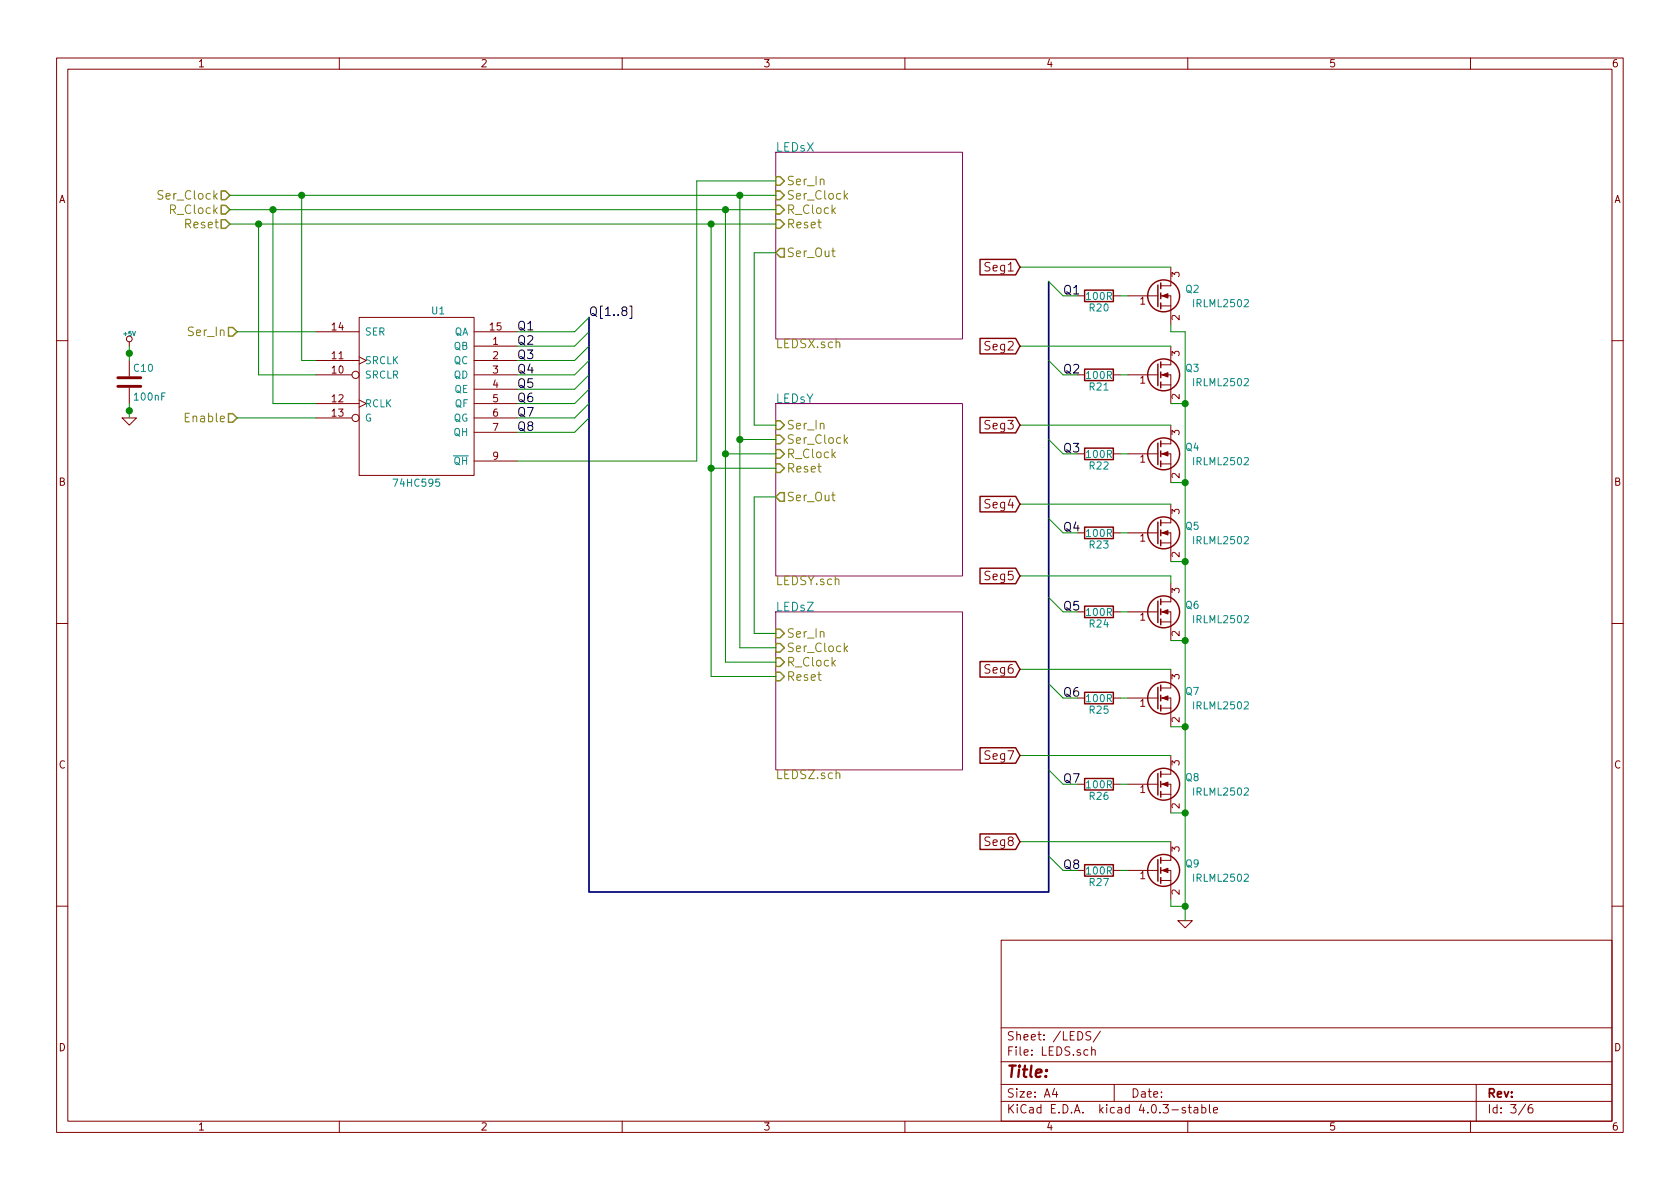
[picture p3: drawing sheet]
<svg xmlns="http://www.w3.org/2000/svg" width="297mm" height="210mm" viewBox="0 0 297 210" stroke-linecap="round" stroke-linejoin="round" font-family="sans-serif">
<g fill="none" stroke="#840000" stroke-width=".18">
<path d="M10 10.3h277v189.9h-277zM12 12.2h273v186.1h-273zM60 10.3v1.9M110 10.3v1.9M160 10.3v1.9M210 10.3v1.9M260 10.3v1.9M55.9 58.7h7.6M63.5 56.1h20.3v28h-20.3zM83.8 58.7h7.6M190.5 52.3h1.3M196.8 52.3h1.3"/>
<path d="M199.4 52.3h5.3M205.2 52.3h1.8v5.1M205.2 54.1h1.8M207 47.2v3.3h-1.8M10 60.2h2M21.6 73.9h2.5l-1.2 1.3zM22.9 60.4v.8M22.9 63.7v2.8M22.9 68.6v2.8M55.9 63.7h7.6M55.9 66.3h6.3M55.9 71.4h7.6"/>
<path d="M55.9 73.9h6.3M63.5 63.1l1.3 .6-1.3 .7M63.5 70.7l1.3 .7-1.3 .6M83.8 61.2h7.6M83.8 63.7h7.6M83.8 66.3h7.6M83.8 68.8h7.6M83.8 71.4h7.6M83.8 73.9h7.6M83.8 76.4h7.6M190.5 66.3h1.3M196.8 66.3h1.3"/>
<path d="M199.4 66.3h5.3M205.2 66.3h1.8v5.1M205.2 68.1h1.8M207 75.2v3.3h-1.8M207 61.2v3.3h-1.8M285 60.2h2M83.8 81.5h7.6M190.5 80.3h1.3M190.5 94.2h1.3M196.8 80.3h1.3M196.8 94.2h1.3M199.4 80.3h5.3"/>
<path d="M199.4 94.2h5.3M205.2 82h1.8M205.2 80.3h1.8v5M205.2 94.2h1.8v5.1M205.2 96h1.8M207 89.1v3.4h-1.8M10 110.3h2M190.5 108.2h1.3M196.8 108.2h1.3M199.4 108.2h5.3M205.2 108.2h1.8v5.1M205.2 110h1.8"/>
<path d="M207 103.1v3.3h-1.8M207 118.4v3.3h-1.8M285 110.3h2M190.5 123.4h1.3M190.5 138.7h1.3M196.8 123.4h1.3M196.8 138.7h1.3M199.4 123.4h5.3M199.4 138.7h5.3M205.2 123.4h1.8v5.1M205.2 138.7h1.8v5.1M205.2 125.2h1.8"/>
<path d="M207 133.6v3.3h-1.8M190.5 153.9h1.3M196.8 153.9h1.3M199.4 153.9h5.3M205.2 153.9h1.8v5.1M205.2 140.5h1.8M205.2 155.7h1.8M207 148.8v3.3h-1.8M10 160.2h2M177 166.3h108v32h-108zM208.3 162.8h2.5l-1.3 1.3zM285 160.2h2"/>
<path d="M60 198.3v1.9M110 198.3v1.9M160 198.3v1.9M177 194.8h108M177 191.8h108M177 187.8h108M177 181.8h108M186.4 192.5l-.3 1h.9M186.8 193v1M192.9 182.5l-.6-.1-.3 .3 .1 .3 .7 .4v.4a.62 .62 0 0 1-.8 0M193 185.7l.2-.1 .4 .1v.9M193 185.1v1.5"/>
<path d="M194.6 182.3l-1.3 2M197 191.8v3M209.6 195.9a.37 .37 0 0 0-.6 .1l.1 .3 .5 .1 .1 .1-.3 .3-.4-.1M210 198.3v1.9M210.1 195.8h.5M210.3 195.3v1.3l.3 .2M211.2 195.9h.5l.1 .9M211.8 196.2l-.5 .1-.2 .2 .2 .3 .5-.1M212.5 195.9l.4-.1 .3 .3-.1 .6h-.6M212.5 195.3v1.5M213.8 195.3v1.3l.2 .2M214.6 196.3l.7-.1-.1-.3-.4-.1-.2 .2v.7h.6"/>
<path d="M260 198.3v1.9M261 191.8v6.5M269.7 195.2l-1.2 2M270.9 195.3a.59 .59 0 0 0-.7 .7l.1 .7 .2 .1 .5-.1v-.5l-.1-.2-.4-.1-.3 .3"/>
<circle cx="22.9" cy="59.9" r=".51"/>
<circle cx="62.9" cy="73.9" r=".63"/>
<circle cx="62.9" cy="66.3" r=".63"/>
</g>
<path d="M137.2 26.9h33v33h-33zM137.2 71.4h33v30.4h-33zM137.2 108.2h33v27.9h-33z" fill="none" stroke="#840084" stroke-width=".18"/>
<g fill="none" stroke="#848400" stroke-width=".25">
<path d="M39.1 33.8h.8l.7 .7-.7 .8h-.8zM39.1 38.9h.8l.7 .7-.7 .8h-.8zM39.1 36.3h.8l.7 .8-.7 .7h-.8zM137.2 31.2h.7l.8 .8-.8 .8h-.7zM137.2 33.8h.7l.8 .7-.8 .8h-.7zM137.2 36.3h.7l.8 .8-.8 .7h-.7zM137.2 38.9h.7l.8 .7-.8 .8h-.7zM40.4 57.9h.7l.8 .8-.8 .7h-.7zM137.9 43.9h.8v1.6h-.8l-.7-.8zM40.4 73.1h.7l.8 .8-.8 .8h-.7zM137.2 74.4h.7l.8 .8-.8 .7h-.7zM137.2 77h.7l.8 .7-.8 .8h-.7z"/>
<path d="M137.2 79.5h.7l.8 .8-.8 .7h-.7zM137.2 82h.7l.8 .8-.8 .8h-.7zM137.2 87.9l.7-.8h.8v1.5h-.8zM137.2 111.2h.7l.8 .8-.8 .8h-.7zM137.2 113.8h.7l.8 .7-.8 .8h-.7zM137.2 116.3h.7l.8 .8-.8 .8h-.7zM137.2 118.9h.7l.8 .7-.8 .8h-.7z"/>
</g>
<path d="M149.4 34.6l.5 .6M149.9 34.2l-.6 .6M149.4 77.8l.5 .6M149.9 77.4l-.6 .6M149.4 114.6l.5 .6M149.9 114.2l-.6 .6" fill="none" stroke="#848400" stroke-width=".18"/>
<g fill="none" stroke="#840000" stroke-width=".25">
<path d="M173.3 45.9h6.3l.7 1.3-.7 1.4h-6.3zM173.3 59.8h6.3l.7 1.4-.7 1.4h-6.3zM191.8 51.3h5v2h-5zM204.7 50.4v3.8M205.2 50v1M205.2 51.8v1M205.2 53.6v1M173.3 73.8h6.3l.7 1.4-.7 1.3h-6.3zM191.8 65.3h5v2h-5zM191.8 79.2h5v2.1h-5zM204.7 78.4v3.8M204.7 64.4v3.8"/>
<path d="M205.2 64v1M205.2 65.8v1M205.2 67.6v1M205.2 78v1M205.2 79.8v1M173.3 87.8h6.3l.7 1.3-.7 1.4h-6.3zM191.8 93.2h5v2h-5zM204.7 92.3v3.8M205.2 81.5v1M205.2 91.9v1.1M205.2 93.7v1M205.2 95.5v1"/>
<path d="M173.3 100.5h6.3l.7 1.3-.7 1.4h-6.3zM173.3 117h6.3l.7 1.4-.7 1.3h-6.3zM191.8 107.2h5v2h-5zM204.7 106.3v3.8M205.2 105.9v1M205.2 107.7v1M205.2 109.5v1M173.3 132.2h6.3l.7 1.4-.7 1.4h-6.3zM191.8 122.4h5v2.1h-5zM191.8 137.7h5v2h-5zM204.7 121.5v3.8M204.7 136.8v3.8"/>
<path d="M205.2 121.2v1M205.2 122.9v1M205.2 124.7v1M205.2 136.4v1M205.2 138.2v1M205.2 139.9v1.1M173.3 147.5h6.3l.7 1.3-.7 1.4h-6.3zM191.8 152.9h5v2h-5zM204.7 152v3.8M205.2 151.6v1M205.2 153.4v1M205.2 155.2v1"/>
<circle cx="205.7" cy="52.3" r="2.82"/>
<circle cx="205.7" cy="66.3" r="2.82"/>
<circle cx="205.7" cy="80.3" r="2.82"/>
<circle cx="205.7" cy="94.2" r="2.82"/>
<circle cx="205.7" cy="108.2" r="2.82"/>
<circle cx="205.7" cy="123.4" r="2.82"/>
<circle cx="205.7" cy="138.7" r="2.82"/>
<circle cx="205.7" cy="153.9" r="2.82"/>
</g>
<g fill="#840000" stroke="#840000" stroke-width=".18">
<path d="M205.5 80.3l1-.4v.7z"/>
<path d="M205.5 123.4l1-.3v.7z"/>
<path d="M205.5 94.2l1-.4v.8z"/>
<path d="M205.5 52.3l1-.4v.8z"/>
<path d="M205.5 66.3l1-.4v.8z"/>
<path d="M205.5 138.7l1-.4v.8z"/>
<path d="M205.5 108.2l1-.4v.8z"/>
<path d="M205.5 153.9l1-.4v.8z"/>
</g>
<g fill="none" stroke="#008400" stroke-width=".18">
<path d="M40.6 34.5h96.6M40.6 37.1h96.6M40.6 39.6h96.6M45.7 39.6v26.7h10.2M48.3 37.1v34.3h7.6M53.3 34.5v29.2h2.6M125.7 39.6v80h11.5M128.3 37.1v80h8.9M130.8 34.5v80h6.4M137.2 32h-14v49.5h-31.8M41.9 58.7h14M104.1 56.1l-2.5 2.6h-10.2"/>
<path d="M104.1 58.7l-2.5 2.5h-10.2M137.2 44.7h-3.9v30.5h3.9M180.3 47.2h26.7M185.4 49.8l2.6 2.5M198.1 52.3h1.3M207 57.4v1.3h2.5v104.1M22.9 61.2v2.5M22.9 71.4v2.5M41.9 73.9h14M104.1 61.2l-2.5 2.5h-10.2M104.1 71.4l-2.5 2.5h-10.2M104.1 68.8l-2.5 2.6h-10.2"/>
<path d="M104.1 63.7l-2.5 2.6h-10.2M104.1 66.3l-2.5 2.5h-10.2M104.1 73.9l-2.5 2.5h-10.2M130.8 77.7h6.4M180.3 75.2h26.7M180.3 61.2h26.7M185.4 77.7l2.6 2.6M185.4 63.7l2.6 2.6M198.1 66.3h1.3M207 71.4h2.5M125.7 82.8h11.5M128.3 80.3h8.9"/>
<path d="M137.2 87.9h-3.9v24.1h3.9M180.3 89.1h26.7M185.4 91.7l2.6 2.5M198.1 80.3h1.3M198.1 94.2h1.3M207 99.3h2.5M207 85.3h2.5M180.3 101.8h26.7v1.3M180.3 118.4h26.7M185.4 105.7l2.6 2.5M198.1 108.2h1.3M207 113.3h2.5"/>
<path d="M180.3 133.6h26.7M185.4 136.1l2.6 2.6M185.4 120.9l2.6 2.5M198.1 138.7h1.3M198.1 123.4h1.3M207 128.5h2.5M180.3 148.8h26.7M185.4 151.4l2.6 2.5M198.1 153.9h1.3M207 159v1.3h2.5M207 143.8h2.5"/>
</g>
<g fill="#008400" stroke="#008400" stroke-width=".25">
<circle cx="130.8" cy="34.5" r=".51"/>
<circle cx="128.3" cy="37.1" r=".51"/>
<circle cx="125.7" cy="39.6" r=".51"/>
<circle cx="130.8" cy="77.7" r=".51"/>
<circle cx="128.3" cy="80.3" r=".51"/>
<circle cx="125.7" cy="82.8" r=".51"/>
<circle cx="53.3" cy="34.5" r=".51"/>
<circle cx="48.3" cy="37.1" r=".51"/>
<circle cx="45.7" cy="39.6" r=".51"/>
<circle cx="209.6" cy="160.3" r=".51"/>
<circle cx="209.6" cy="143.8" r=".51"/>
<circle cx="209.6" cy="128.5" r=".51"/>
<circle cx="209.6" cy="113.3" r=".51"/>
<circle cx="209.6" cy="99.3" r=".51"/>
<circle cx="209.6" cy="71.4" r=".51"/>
<circle cx="22.9" cy="72.6" r=".51"/>
<circle cx="22.9" cy="62.5" r=".51"/>
<circle cx="209.6" cy="85.3" r=".51"/>
</g>
<path d="M185.4 49.8v107.9h-81.3v-101.6" fill="none" stroke="#000084" stroke-width=".3"/>
<path d="M111.4 54.1h.3v2.2h-.3" fill="none" stroke="#000" stroke-width=".18"/>
<path d="M20.8 68.3h4.1M20.8 66.8h4.1" fill="none" stroke="#840000" stroke-width=".51"/>
<text font-size="2.8" fill="#840000" x="178" y="190.5">Title:</text>
<g font-size="2.1" fill="#008484">
<text x="137.2" y="26.8">LEDsX</text>
<text x="137.2" y="71.3">LEDsY</text>
<text x="137.2" y="108.1">LEDsZ</text>
</g>
<g font-size="2.1" fill="#848400">
<text x="28.3" y="35.3">Ser_Clock</text>
<text x="139.1" y="32.8">Ser_In</text>
<text x="139.1" y="35.3">Ser_Clock</text>
<text x="30.2" y="37.8">R_Clock</text>
<text x="32.9" y="40.4">Reset</text>
<text x="139.1" y="37.8">R_Clock</text>
<text x="139.1" y="40.4">Reset</text>
<text x="139.1" y="45.5">Ser_Out</text>
<text x="33.5" y="59.4">Ser_In</text>
<text x="137.2" y="61.6">LEDSX.sch</text>
<text x="33" y="74.7">Enable</text>
<text x="139.1" y="75.9">Ser_In</text>
<text x="139.1" y="78.5">Ser_Clock</text>
<text x="139.1" y="81">R_Clock</text>
<text x="139.1" y="83.6">Reset</text>
<text x="139.1" y="88.6">Ser_Out</text>
<text x="137.2" y="103.5">LEDSY.sch</text>
<text x="139.1" y="112.8">Ser_In</text>
<text x="139.1" y="115.3">Ser_Clock</text>
<text x="139.1" y="117.9">R_Clock</text>
<text x="139.1" y="120.4">Reset</text>
<text x="137.2" y="137.8">LEDSZ.sch</text>
</g>
<g font-size="2.1" fill="#840000">
<text x="174.3" y="48">Seg1</text>
<text x="174.3" y="62">Seg2</text>
<text x="174.3" y="75.9">Seg3</text>
<text x="174.3" y="89.9">Seg4</text>
<text x="174.3" y="102.6">Seg5</text>
<text x="174.3" y="119.1">Seg6</text>
<text x="174.3" y="134.4">Seg7</text>
<text x="174.3" y="149.6">Seg8</text>
<text x="178" y="184">Sheet: /LEDS/</text>
<text x="178" y="186.7">File: LEDS.sch</text>
<text x="178" y="196.9">KiCad E.D.A. kicad 4.0.3-stable</text>
<text x="178" y="194.1">Size: A4</text>
<text x="200" y="194.1">Date:</text>
<text x="263" y="194.1">Rev:</text>
<text x="263" y="196.9">Id: 3/6</text>
</g>
<g font-size="2.1" fill="#008400">
<text x="188" y="52.1">Q1</text>
<text x="188" y="66">Q2</text>
<text x="188" y="80">Q3</text>
<text x="188" y="94">Q4</text>
<text x="188" y="107.9">Q5</text>
<text x="188" y="123.2">Q6</text>
<text x="188" y="138.4">Q7</text>
<text x="188" y="153.7">Q8</text>
</g>
<g font-size="2.1">
<text x="91.4" y="58.4">Q1</text>
<text x="104.1" y="55.9">Q[1..8]</text>
<text x="91.4" y="61">Q2</text>
<text x="91.4" y="63.5">Q3</text>
<text x="91.4" y="66">Q4</text>
<text x="91.4" y="68.6">Q5</text>
<text x="91.4" y="71.1">Q6</text>
<text x="91.4" y="73.7">Q7</text>
<text x="91.4" y="76.2">Q8</text>
</g>
<g font-size="1.8" fill="#840000">
<text x="35" y="11.9">1</text>
<text x="85" y="11.9">2</text>
<text x="135" y="11.9">3</text>
<text x="185" y="11.9">4</text>
<text x="235" y="11.9">5</text>
<text x="285" y="11.9">6</text>
<text x="10.4" y="35.9">A</text>
<text x="285.4" y="35.9">A</text>
<text x="201.6" y="53.8">1</text>
<text x="208.5" y="49" transform="rotate(-90 208.5 49)">3</text>
<text x="58.7" y="58.4">14</text>
<text x="86.7" y="58.4">15</text>
<text x="208.5" y="56.6" transform="rotate(-90 208.5 56.6)">2</text>
<text x="58.7" y="63.5">11</text>
<text x="87.1" y="61">1</text>
<text x="87.1" y="63.5">2</text>
<text x="208.5" y="63" transform="rotate(-90 208.5 63)">3</text>
<text x="58.7" y="66">10</text>
<text x="58.7" y="71.1">12</text>
<text x="87.1" y="66">3</text>
<text x="87.1" y="68.6">4</text>
<text x="87.1" y="71.1">5</text>
<text x="201.6" y="67.8">1</text>
<text x="208.5" y="70.6" transform="rotate(-90 208.5 70.6)">2</text>
<text x="58.7" y="73.7">13</text>
<text x="87.1" y="73.7">6</text>
<text x="87.1" y="76.2">7</text>
<text x="208.5" y="76.9" transform="rotate(-90 208.5 76.9)">3</text>
<text x="87.1" y="81.3">9</text>
<text x="201.6" y="81.8">1</text>
<text x="10.4" y="85.9">B</text>
<text x="208.5" y="84.6" transform="rotate(-90 208.5 84.6)">2</text>
<text x="285.4" y="85.9">B</text>
<text x="201.6" y="95.8">1</text>
<text x="208.5" y="90.9" transform="rotate(-90 208.5 90.9)">3</text>
<text x="208.5" y="98.5" transform="rotate(-90 208.5 98.5)">2</text>
<text x="208.5" y="104.9" transform="rotate(-90 208.5 104.9)">3</text>
<text x="201.6" y="109.7">1</text>
<text x="208.5" y="112.5" transform="rotate(-90 208.5 112.5)">2</text>
<text x="201.6" y="125">1</text>
<text x="208.5" y="120.1" transform="rotate(-90 208.5 120.1)">3</text>
<text x="208.5" y="127.7" transform="rotate(-90 208.5 127.7)">2</text>
<text x="10.4" y="135.9">C</text>
<text x="208.5" y="135.4" transform="rotate(-90 208.5 135.4)">3</text>
<text x="285.4" y="135.9">C</text>
<text x="201.6" y="140.2">1</text>
<text x="208.5" y="143" transform="rotate(-90 208.5 143)">2</text>
<text x="201.6" y="155.4">1</text>
<text x="208.5" y="150.6" transform="rotate(-90 208.5 150.6)">3</text>
<text x="208.5" y="158.2" transform="rotate(-90 208.5 158.2)">2</text>
<text x="10.4" y="185.9">D</text>
<text x="285.4" y="185.9">D</text>
<text x="35" y="199.9">1</text>
<text x="85" y="199.9">2</text>
<text x="135" y="199.9">3</text>
<text x="185" y="199.9">4</text>
<text x="235" y="199.9">5</text>
<text x="285" y="199.9">6</text>
</g>
<g font-size="1.8" fill="#008484">
<text x="192.2" y="53">100R</text>
<text x="209.7" y="51.8">Q2</text>
<text x="64.5" y="59.3">SER</text>
<text x="76.4" y="55.6">U1</text>
<text x="80.2" y="59.3">QA</text>
<text x="192.7" y="55.1">R20</text>
<text x="211.2" y="54.3">IRLML2502</text>
<text x="23.7" y="65.7">C10</text>
<text x="64.5" y="64.4">SRCLK</text>
<text x="80.2" y="61.8">QB</text>
<text x="80.2" y="64.4">QC</text>
<text x="209.7" y="65.7">Q3</text>
<text x="23.9" y="70.8">100nF</text>
<text x="64.5" y="66.9">SRCLR</text>
<text x="80.2" y="66.9">QD</text>
<text x="80.2" y="69.5">QE</text>
<text x="192.2" y="67">100R</text>
<text x="192.7" y="69">R21</text>
<text x="211.2" y="68.3">IRLML2502</text>
<text x="64.5" y="72">RCLK</text>
<text x="64.5" y="74.5">G</text>
<text x="80.1" y="74.5">QG</text>
<text x="80.2" y="77.1">QH</text>
<text x="80.3" y="72">QF</text>
<text x="80.2" y="82.2">QH</text>
<text x="192.2" y="81">100R</text>
<text x="192.7" y="83">R22</text>
<text x="209.7" y="79.7">Q4</text>
<text x="211.2" y="82.2">IRLML2502</text>
<text x="69.9" y="86">74HC595</text>
<text x="192.2" y="94.9">100R</text>
<text x="209.7" y="93.7">Q5</text>
<text x="192.7" y="97">R23</text>
<text x="211.2" y="96.2">IRLML2502</text>
<text x="209.7" y="107.6">Q6</text>
<text x="192.2" y="108.9">100R</text>
<text x="192.7" y="110.9">R24</text>
<text x="211.2" y="110.2">IRLML2502</text>
<text x="192.2" y="124.1">100R</text>
<text x="209.7" y="122.9">Q7</text>
<text x="211.2" y="125.4">IRLML2502</text>
<text x="192.7" y="126.2">R25</text>
<text x="192.2" y="139.4">100R</text>
<text x="192.7" y="141.4">R26</text>
<text x="209.7" y="138.1">Q8</text>
<text x="211.2" y="140.7">IRLML2502</text>
<text x="192.2" y="154.6">100R</text>
<text x="209.7" y="153.4">Q9</text>
<text x="211.2" y="155.9">IRLML2502</text>
<text x="192.7" y="156.7">R27</text>
</g>
<text font-size="1.1" fill="#008484" x="21.9" y="59.4">+5V</text>
</svg>
